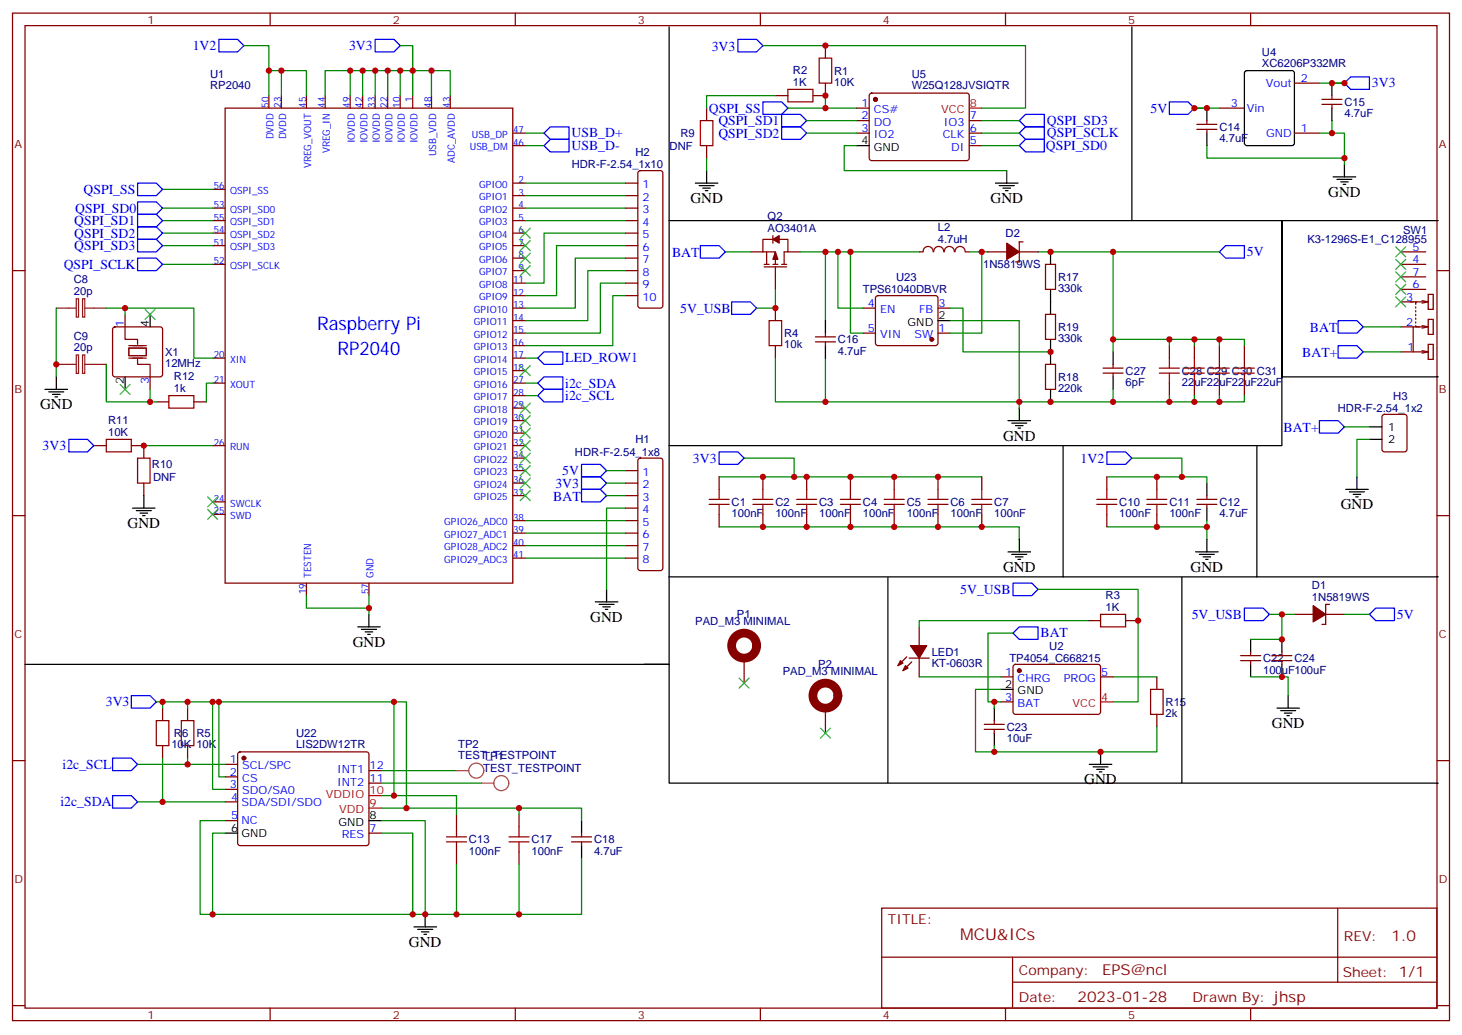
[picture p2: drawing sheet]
<svg xmlns="http://www.w3.org/2000/svg" width="412mm" height="292mm" viewBox="0 0 412 292" stroke-linecap="round" stroke-linejoin="round" font-family="sans-serif">
<g fill="none" stroke="#870000" stroke-width=".35">
<path d="M3.5 3.7h405.4v284.3h-405.4zM7.1 7.2h398.2v277.3h-398.2zM76.2 3.7v3.5M145.3 3.7v3.5M214.5 3.7v3.5M232.8 12.9v3.5M283.6 3.7v3.5M352.8 3.7v3.5M63.5 30.5h81.1v134.1h-81.1zM75.8 27v3.5M79.4 27v3.5M86.4 27v3.5"/>
<path d="M91.7 27v3.5M98.8 27v3.5M102.3 27v3.5M105.8 27v3.5M109.4 27v3.5M112.9 27v3.5M116.4 27v3.5M121.7 27v3.5M127 27v3.5M144.6 37.6h3.6M199.3 30.5v3.5M218.7 27h3.5"/>
<path d="M232.8 23.5v3.5h-3.5M241.7 37.6h3.5M241.7 30.5h3.5M241.7 34h3.5M245.4 26.5l.5-.2h27.1l.4 .7-.1 17.9-.6 .4h-27.1l-.4-.7v-17.6zM273.4 37.6h3.5M273.4 34h3.5M337.6 36.5h5.7M337.6 35.1h5.7M340.4 34v1.1M340.4 36.5v1.1M344 30.5h7"/>
<path d="M365.1 37.6h7.1M365.1 23.5h7.1M372.9 29.5h5.6M372.9 28h5.6M375.7 27v1M375.7 29.5v1M60 53.4h3.5M60 58.7h3.5M144.6 58.7h3.6M144.6 41.1h3.6M144.6 55.2h3.6M144.6 51.7h3.6"/>
<path d="M176.4 58.7h3.5M176.4 55.2h3.5M176.4 51.7h3.5M180.2 48.4l.4-.2h5.7l.5 .2 .2 .5v37.4l-.3 .5-.4 .2h-5.7l-.5-.3-.2-.4v-37.4zM199.3 41.1v3.5M273.4 41.1h3.5M3.5 76.4h3.6M60 69.3h3.5M60 65.8h3.5M60 62.3h3.5M60 74.6h3.5M144.6 76.4h3.6"/>
<path d="M144.6 72.8h3.6M144.6 69.3h3.6M144.6 65.8h3.6M144.6 62.3h3.6M144.6 79.9h3.6M176.4 76.4h3.5M176.4 72.8h3.5M176.4 69.3h3.5M176.4 65.8h3.5M176.4 62.3h3.5M176.4 79.9h3.5M211.7 71.1h3.5"/>
<path d="M215.2 71.1h3.5v3.5M215.5 74.6h1.5M215.5 75.3h6.4M216.3 71.1v3.5M218 67.6h-2.8v3.5M218 66.5v2.1M218 74.6h1.4M218.7 75.3v6.4M219.8 67.6h2.4v3.5h-1v3.5M220.5 74.6h1.4M222.2 71.1h3.6M263.2 71.1a1.41 1.41 0 0 0-1.4-1.5 1.41 1.41 0 0 0-1.4 1.5h-1.1"/>
<path d="M263.4 71.1a1.41 1.41 0 0 1 1.4-1.5 1.41 1.41 0 0 1 1.4 1.5M266.4 71.1a1.41 1.41 0 0 1 1.4-1.5 1.41 1.41 0 0 1 1.4 1.5M269.4 71.1a1.41 1.41 0 0 1 1.4-1.5 1.41 1.41 0 0 1 1.4 1.5M272.3 71.1h1.1M278.7 71.1h5.3M287.5 71.1h5.3M288.6 68.3h-1.1v5.6h-1M294.9 74.6h2.8v7.1h-2.8zM395.1 74.6h7.1M395.1 78.1h7.1M395.1 71.1h7.1M405.3 76.4h3.6"/>
<path d="M32 92.5l.5-.2h12.7l.5 .2 .2 .5v12.7l-.3 .5-.4 .2h-12.7l-.5-.3-.3-.4v-12.7zM35.3 88.7v3.6M144.6 97.5h3.6M144.6 94h3.6M144.6 90.5h3.6M144.6 87h3.6M144.6 83.4h3.6M176.4 83.4h3.5M218.7 87v3.5M218.7 97.5v3.6M230 96.5h5.7M230 95.1h5.7"/>
<path d="M232.8 94v1.1M232.8 96.5v1M243.4 94h3.5M243.4 87h3.5M247.2 83.6l.4-.2h16.3l.5 .2 .2 .5v12.7l-.3 .5-.4 .2h-16.3l-.4-.2-.3-.5v-12.7zM264.6 94h3.5M264.6 87h3.5M294.9 88.7h2.8v7.1h-2.8zM329.8 97.5v3.6M336.9 97.5v3.6M344 97.5v3.6M351 97.5v3.6"/>
<path d="M395.1 81.7h7.1M395.1 85.2h4.4M395.1 92.3h5.3M395.1 99.3h3.5M398.6 92.3v7h4.3M399.3 91.9v.4h2.9M399.3 86.6v.4M399.3 87.7v.3M399.3 88.7v.4M399.3 89.8v.3M399.3 90.8v.4M401.1 84.8l1.8 .4-1.8 .3"/>
<path d="M401.1 91.9l1.8 .4-1.8 .3M401.1 99l1.8 .3M402.2 85.2h-2.9v.7M402.9 83.1h1.4v4.2h-1.4zM402.9 90.1h1.4v4.3h-1.4zM402.9 97.2h1.4v4.2h-1.4zM402.9 99.3l-1.8 .4M42.3 106.4v3.5M44.1 113.4h3.5M54.7 113.4h3.5M60 108.1h3.5M60 101.1h3.5"/>
<path d="M144.6 118.7h3.6M144.6 115.2h3.6M144.6 111.7h3.6M144.6 108.1h3.6M144.6 101.1h3.6M144.6 104.6h3.6M294.9 102.8h2.8v7.1h-2.8zM311.1 105.3h5.7M311.1 103.9h5.7M314 102.8v1.1M314 105.3v1.1M329.8 108.1v3.6"/>
<path d="M336.9 108.1v3.6M344 108.1v3.6M351 108.1v3.6M390.1 117.2l.4-.3h5.7l.6 .5 .1 9.4-.5 .7h-5.9l-.6-.4-.1-9.4zM26.5 125.8h3.5M37 125.8h3.6v3.5M40.6 136.3v3.6M60 125.8h3.5M144.6 139.9h3.6M144.6 136.3h3.6M144.6 132.8h3.6M144.6 129.3h3.6"/>
<path d="M144.6 125.8h3.6M144.6 122.2h3.6M176.4 139.9h3.5M176.4 136.3h3.5M176.4 132.8h3.5M180.2 129.5l.4-.2h5.7l.5 .2 .2 .5v30.3l-.3 .5-.4 .2h-5.7l-.5-.2-.2-.5v-30.3zM202.8 134.6v3.5M215.2 134.6v3.5M227.5 134.6v3.5M239.9 134.6v3.5M252.2 134.6v3.5M264.6 134.6v3.5"/>
<path d="M276.9 134.6v3.5M312.2 134.6v3.5M326.3 134.6v3.5M340.4 139.9v1M3.5 145.5h3.6M60 145.2h3.5M60 141.6h3.5M144.6 157.5h3.6M144.6 154h3.6M144.6 150.5h3.6M144.6 146.9h3.6M176.4 157.5h3.5"/>
<path d="M176.4 154h3.5M176.4 150.5h3.5M176.4 146.9h3.5M176.4 143.4h3.5M202.8 145.2v3.5M215.2 145.2v3.5M227.5 145.2v3.5M239.9 145.2v3.5M252.2 145.2v3.5M264.6 145.2v3.5M276.9 145.2v3.5M312.2 145.2v3.5"/>
<path d="M326.3 145.2v3.5M337.6 142.3h5.7M337.6 140.9h5.7M340.4 142.3v1.1M405.3 145.5h3.6M86.4 164.6v3.5M104.1 164.6v3.5M259.3 176.9v5.3M306.9 175.2h3.5M317.5 175.2h3.5M365.1 173.4h5.3M373.9 173.4h5.3"/>
<path d="M375 170.6h-1.1v5.6h-1M45.9 199.8v3.6M52.9 199.8v3.6M209.9 185.7v7.1M232.8 199.8v7.1M255.8 185.4l-2.5 2.5M256.5 185.7h5.6M257.2 186.8l-2.5 2.5M259.3 185.7v5.3M282.2 191h3.6M282.2 198.1h3.6M286 187.7l.5-.2 23.5 .1 .4 .6v13l-.7 .4-23.5-.1-.4-.6v-12.7z"/>
<path d="M310.4 191h3.6M326.3 191v3.6M350 186.4h5.6M350 185h5.6M352.8 184v1M352.8 186.4v1.1M358.8 186.4h5.6M358.8 185h5.6M361.6 184v1M361.6 186.4v1.1M3.5 214.7h3.6M45.9 210.4v3.6"/>
<path d="M52.9 210.4v3.6M63.5 215.7h3.5M63.5 219.3h3.5M67.3 212.4l.4-.2h35.7l.5 .2 .2 .5-.1 25.3-.6 .5-35.9-.1-.5-.7v-25zM104.1 217.5h3.5M277.6 205.8h5.7M277.6 204.4h5.7M280.5 203.4v1M280.5 205.8v1.1M326.3 201.6v3.5M405.3 214.7h3.6M63.5 222.8h3.5"/>
<path d="M63.5 226.3h3.5M63.5 231.6h3.5M104.1 235.1h3.5M104.1 221h3.5M128.8 229.8v3.6M146.4 229.8v3.6M161.2 237.6h5.7M161.2 236.2h5.7M164 235.1v1.1M164 237.6v1.1M128.8 240.4v3.5M146.4 240.4v3.5"/>
<path d="M248.7 256.3h156.6v28.2h-156.6zM377.3 256.3v20.9M248.7 270.1h156.5M285.6 277.2h119.6M285.6 270.1v14.2M3.5 283.8h3.6M76.2 284.5v3.5M145.3 284.5v3.5M214.5 284.5v3.5M283.6 284.5v3.5M352.8 284.5v3.5M405.3 283.8h3.6"/>
</g>
<g fill="none" stroke="#00f" stroke-width=".35">
<path d="M61.7 11.1h5.3l1.8 1.8-1.8 1.7h-5.3zM105.8 11.1h5.3l1.8 1.8-1.8 1.7h-5.3zM208.1 11.1h5.3l1.8 1.8-1.8 1.7h-5.3zM155.2 35.8h5.3v3.5h-5.3l-1.7-1.7zM215.2 28.8h5.3l1.7 1.7-1.7 1.8h-5.3zM220.5 35.8h5.3l1.7 1.8-1.7 1.7h-5.3zM220.5 32.3h5.3l1.7 1.7-1.7 1.8h-5.3zM287.5 34l1.8-1.7h5.3v3.5h-5.3zM287.5 37.6l1.8-1.8h5.3v3.5h-5.3zM329.8 28.8h5.3l1.8 1.7-1.8 1.8h-5.3zM381 21.7h5.3v3.5h-5.3l-1.8-1.7zM38.8 57h5.3l1.8 1.7-1.8 1.8h-5.3z"/>
<path d="M38.8 51.7h5.3l1.8 1.7-1.8 1.8h-5.3zM153.5 41.1l1.7-1.8h5.3v3.6h-5.3zM287.5 41.1l1.8-1.8h5.3v3.6h-5.3zM38.8 60.5h5.3l1.8 1.8-1.8 1.7h-5.3zM38.8 64h5.3l1.8 1.8-1.8 1.8h-5.3zM38.8 67.6h5.3l1.8 1.7-1.8 1.8h-5.3zM38.8 72.8h5.3l1.8 1.8-1.8 1.8h-5.3zM197.6 69.3h5.2l1.8 1.8-1.8 1.7h-5.2zM344 71.1l1.7-1.8h5.3v3.5h-5.3zM206.4 85.2h5.3l1.7 1.8-1.7 1.7h-5.3zM377.5 97.5h5.3l1.7 1.8-1.7 1.8h-5.3zM377.5 90.5h5.3l1.7 1.8-1.7 1.7h-5.3z"/>
<path d="M151.7 101.1l1.8-1.8h5.2v3.5h-5.2zM151.7 108.1l1.8-1.7h5.2v3.5h-5.2zM151.7 111.7l1.8-1.8h5.2v3.5h-5.2zM372.2 118.7h5.3l1.7 1.8-1.7 1.7h-5.3zM19.4 124h5.3l1.8 1.8-1.8 1.7h-5.3zM164 131.1h5.3l1.8 1.7-1.8 1.8h-5.3zM164 134.6h5.3l1.8 1.7-1.8 1.8h-5.3zM164 138.1h5.3l1.8 1.8-1.8 1.7h-5.3zM202.8 127.5h5.3l1.8 1.8-1.8 1.8h-5.3zM312.2 127.5h5.3l1.8 1.8-1.8 1.8h-5.3zM285.8 178.7l1.7-1.8h5.3v3.5h-5.3zM285.8 164.6h5.2l1.8 1.7-1.8 1.8h-5.2z"/>
<path d="M351 171.6h5.3l1.8 1.8-1.8 1.8h-5.3zM386.3 173.4l1.8-1.8h5.2v3.6h-5.2zM37 196.3h5.3l1.8 1.8-1.8 1.7h-5.3zM31.7 214h5.3l1.8 1.7-1.8 1.8h-5.3zM31.7 224.5h5.3l1.8 1.8-1.8 1.8h-5.3z"/>
</g>
<g fill="none" stroke="#008700" stroke-width=".35">
<path d="M68.8 12.9h7v14.1M75.8 19.9h3.6v7.1M79.4 19.9h7v7.1M98.8 19.9h-7.1v7.1M102.3 19.9h3.5v7.1M105.8 19.9h3.6v7.1M109.4 19.9h3.5v7.1M112.9 19.9h3.5v7.1M112.9 12.9h3.5v7h5.3v7.1M121.7 19.9h5.3v7.1M215.2 12.9h74.1v17.6h-12.4M98.8 27v-7.1h3.5v7.1"/>
<path d="M148.2 37.6h5.3M218.7 27h-19.4v3.5M222.2 30.5h10.6M227.5 37.6h14.2M227.5 34h14.2M232.8 27v3.5h8.9M276.9 37.6h10.6M276.9 34h10.6M336.9 30.5h7.1M372.2 37.6h7v8.8M372.2 23.5h7M375.7 34v3.6"/>
<path d="M45.9 58.7h14.1M45.9 53.4h14.1M148.2 58.7h28.2M148.2 41.1h5.3M148.2 51.7h28.2M148.2 55.2h28.2M199.3 44.6v3.6M241.7 41.1h-3.6v7.1h45.9M276.9 41.1h10.6M340.4 41.1v3.5h38.8M45.9 62.3h14.1M45.9 65.8h14.1"/>
<path d="M45.9 69.3h14.1M45.9 74.6h14.1M148.2 62.3h28.2M176.4 65.8h-22.9v14.1h-5.3M176.4 69.3h-19.4v14.1h-8.8M176.4 79.9h-7.1v14.1h-21.1M176.4 76.4h-10.6v14.1h-17.6M176.4 72.8h-14.1v14.2h-14.1M204.6 71.1h7.1M225.8 71.1h14.1v22.9h3.5M232.8 71.1v19.4M236.4 71.1v15.9h7"/>
<path d="M239.9 71.1h19.4M273.4 71.1h5.3M276.9 71.1v22.9h-8.8M292.8 71.1h21.2v28.2M314 71.1h30M15.9 87v19.4M30 87h5.3M35.3 88.7v-1.7h19.4v14.1h5.3M176.4 83.4h-3.5v14.1h-24.7M218.7 81.7v5.3h-5.3M268.1 90.5h19.4v24.7M268.1 87h3.5v12.3h24.7"/>
<path d="M314 95.8h37v1.7M329.8 95.8v1.7M336.9 95.8v1.7M344 95.8v1.7M384.5 99.3h10.6M384.5 92.3h10.6M30 102.8v10.6h12.3M42.3 109.9v3.5h1.8M60 108.1h-1.8v5.3M148.2 101.1h3.5M148.2 108.1h3.5M148.2 111.7h3.5"/>
<path d="M218.7 101.1v12.3h14.1M232.8 101.1v12.3h81.2v-3.5M329.8 111.7v1.7M336.9 111.7v1.7M344 111.7v1.7M351 111.7v1.7h-37M40.6 125.8h19.4M171.1 132.8h5.3M171.1 136.3h5.3M171.1 139.9h5.3M202.8 134.6h74.1M209.9 129.3h14.1v5.3"/>
<path d="M312.2 134.6h28.2v1.7M319.3 129.3h14.1v5.3M379.2 120.5h7.1M386.3 124h-3.5v10.6M148.2 157.5h28.2M148.2 154h28.2M148.2 150.5h28.2M148.2 146.9h28.2M176.4 143.4h-5.3v22.9M202.8 148.7h84.7v3.5M312.2 148.7h28.2v3.5M340.4 146.9v1.8"/>
<path d="M86.4 168.1v3.5h17.7M104.1 168.1v5.3M285.8 178.7h-7.1v19.4h3.5M292.8 166.3h28.2v31.8h-7M306.9 175.2h-47.6v1.7M358.1 173.4h7M361.6 173.4v7h-8.8M379.2 173.4h7.1M44.1 198.1h67v26.4h-3.5M45.9 198.1v1.7M52.9 198.1v1.7M60 198.1v24.7h3.5"/>
<path d="M61.7 198.1v21.2h1.8M111.1 198.1h3.6v30h-7.1M259.3 191h22.9M280.5 198.1v1.7M282.2 194.6h-7v17.6h51.1v-7.1M314 191h12.3M352.8 191h10.6v5.3M38.8 215.7h24.7M45.9 214v12.3M52.9 214v1.7M107.6 217.5h21.2M280.5 210.4v1.8"/>
<path d="M38.8 226.3h24.7M63.5 231.6h-7.1v26.5h3.6M107.6 231.6h12.3v26.5h-59.9v-23h3.5M107.6 235.1h8.8v23M107.6 221h28.2M111.1 224.5h17.7v5.3M114.7 228.1h31.7v1.7M146.4 228.1h17.6v3.5M128.8 243.9v14.2h-8.9M146.4 243.9v14.2h-17.6M164 242.2v15.9h-17.6"/>
</g>
<g fill="none" stroke="#a10000" stroke-width=".35">
<path d="M231.1 16.4h3.5v7.1h-3.5zM197.6 34h3.5v7.1h-3.5zM222.2 25.2h7.1v3.6h-7.1zM217 90.5h3.5v7h-3.5zM47.6 111.7h7.1v3.5h-7.1zM327 105.3h5.7M327 103.9h5.7M329.8 101.1v2.8M329.8 105.3v2.8M334.1 105.3h5.6M334.1 103.9h5.6M336.9 101.1v2.8"/>
<path d="M336.9 105.3v2.8M341.1 105.3h5.7M341.1 103.9h5.7M344 101.1v2.8M344 105.3v2.8M348.2 105.3h5.6M348.2 103.9h5.6M351 101.1v2.8M351 105.3v2.8M30 124h7v3.5h-7zM38.8 129.3h3.5v7h-3.5zM202.8 138.1v2.8"/>
<path d="M215.2 138.1v2.8M227.5 138.1v2.8M239.9 138.1v2.8M252.2 138.1v2.8M264.6 138.1v2.8M276.9 138.1v2.8M312.2 138.1v2.8M326.3 138.1v2.8M200 142.3h5.7M200 140.9h5.7M202.8 142.3v2.9M212.4 142.3h5.6"/>
<path d="M212.4 140.9h5.6M215.2 142.3v2.9M224.7 142.3h5.7M224.7 140.9h5.7M227.5 142.3v2.9M237.1 142.3h5.6M237.1 140.9h5.6M239.9 142.3v2.9M249.4 142.3h5.7M249.4 140.9h5.7M252.2 142.3v2.9M261.8 142.3h5.6"/>
<path d="M261.8 140.9h5.6M264.6 142.3v2.9M274.1 142.3h5.7M274.1 140.9h5.7M276.9 142.3v2.9M309.4 142.3h5.6M309.4 140.9h5.6M312.2 142.3v2.9M323.5 142.3h5.6M323.5 140.9h5.6M326.3 142.3v2.9M310.4 173.4h7.1v3.5h-7.1z"/>
<path d="M324.6 194.6h3.5v7h-3.5zM44.1 203.4h3.5v7h-3.5zM51.2 203.4h3.5v7h-3.5zM125.9 237.6h5.7M125.9 236.2h5.7M128.8 233.4v2.8M128.8 237.6v2.8M143.6 237.6h5.6M143.6 236.2h5.6M146.4 233.4v2.8M146.4 237.6v2.8"/>
</g>
<g fill="none" stroke="#000" stroke-width=".35">
<path d="M188.7 7.6v179.9h-181.6M319.3 7.6v54.7h-130.6M340.4 30.5v3.5M340.4 37.6v3.5M351.2 20.1l.5-.2h12.7l.7 .5v20l-.4 .6-13 .1-.6-.5-.1-20zM375.7 23.5v3.5M375.7 30.5v3.5M196.1 51.7h6.4M197.2 52.4h4.2M198.3 53.1h2.1M199 53.8h.7M199.3 48.2v3.5"/>
<path d="M241.7 41.1h3.5M280.8 51.7h6.4M281.9 52.4h4.2M282.9 53.1h2.1M283.6 53.8h.7M284 48.2v3.5M376.1 49.9h6.3M377.1 50.6h4.3M378.2 51.3h2.1M378.9 52h.7M379.2 46.4v3.5M296.3 71.1v3.5"/>
<path d="M319.3 62.3h86.4M42.3 88.7v3.6M232.8 90.5v3.5M232.8 97.5v3.6M264.6 90.5h3.5M296.3 81.7v7M296.3 95.8v7M314 99.3v3.5M12.7 109.9h6.3M13.8 110.6h4.2M14.8 111.3h2.1M15.5 112h.7"/>
<path d="M15.9 106.4v3.5M35.3 106.4v3.5M284.3 118.7h6.4M285.4 119.4h4.2M287.5 115.2v3.5M296.3 109.9v3.5M314 106.4v3.5M405.7 106.4h-44.1v-44.1v63.5h-172.9M40.6 139.9v3.5M286.5 120.1h2.1M287.2 120.8h.7M299.9 125.8v37h-111.2"/>
<path d="M340.4 136.3v3.6M354.5 125.8v37h51.2M379.6 138.1h6.3M380.6 138.8h4.3M381.7 139.5h2.1M382.8 134.6v3.5M386.3 120.5h3.5M386.3 124h3.5M37.4 143.4h6.3M38.5 144.1h4.2M39.5 144.8h2.1M40.2 145.5h.7"/>
<path d="M284.3 155.8h6.4M285.4 156.5h4.2M286.5 157.2h2.1M287.2 157.9h.7M287.5 152.2v3.6M337.3 155.8h6.3M338.3 156.5h4.2M339.4 157.2h2.1M340.1 157.9h.7M340.4 143.4v3.5M340.4 152.2v3.6M382.4 140.2h.7"/>
<path d="M100.9 176.9h6.3M102 177.6h4.2M103 178.3h2.1M103.7 179h.7M104.1 173.4v3.5M167.9 169.9h6.4M169 170.6h4.2M170 171.3h2.2M170.7 172h.7M171.1 166.3v3.6M250.5 162.8v58.2h-61.8v-33.5h-7M299.9 162.8h54.6"/>
<path d="M333.4 162.8v58.2h-82.9M280.5 199.8v3.6M282.2 194.6h3.6M352.8 180.4v3.6M352.8 187.5v3.5M360.2 199.8h6.3M361.6 180.4v3.6M361.6 187.5v3.5M363.4 196.3v3.5M280.5 206.9v3.5M307.3 215.7h6.3M308.3 216.4h4.3"/>
<path d="M309.4 217.1h2.1M310.1 217.8h.7M310.4 212.2v3.5M361.2 200.6h4.3M362.3 201.3h2.1M363 202h.7M63.5 235.1h3.5M104.1 231.6h3.5M164 231.6v3.5M164 238.7v3.5M333.4 221h72.3M119.9 258.1v3.5"/>
<path d="M116.8 261.6h6.3M117.8 262.3h4.3M118.9 263h2.1M119.6 263.7h.7"/>
</g>
<g fill="none" stroke="#3c3" stroke-width=".35">
<path d="M146.8 75l2.8 2.8M146.8 71.4l2.8 2.9M146.8 67.9l2.8 2.8M146.8 64.4l2.8 2.8M149.6 75l-2.8 2.8M149.6 71.4l-2.8 2.9M149.6 67.9l-2.8 2.8M149.6 64.4l-2.8 2.8M393.7 69.7l2.8 2.8M393.7 73.2l2.8 2.8M393.7 76.7l2.8 2.9M396.5 69.7l-2.8 2.8"/>
<path d="M396.5 73.2l-2.8 2.8M396.5 76.7l-2.8 2.9M40.9 87.3l2.8 2.8M43.7 87.3l-2.8 2.8M393.7 80.3l2.8 2.8M393.7 83.8l2.8 2.8M396.5 80.3l-2.8 2.8M396.5 83.8l-2.8 2.8M33.9 108.5l2.8 2.8M36.7 108.5l-2.8 2.8M146.8 103.2l2.8 2.8M146.8 113.8l2.8 2.8"/>
<path d="M146.8 117.3l2.8 2.8M149.6 103.2l-2.8 2.8M149.6 113.8l-2.8 2.8M149.6 117.3l-2.8 2.8M146.8 120.8l2.8 2.8M146.8 124.4l2.8 2.8M146.8 127.9l2.8 2.8M146.8 131.4l2.8 2.8M146.8 134.9l2.8 2.9M146.8 138.5l2.8 2.8M149.6 120.8l-2.8 2.8M149.6 124.4l-2.8 2.8"/>
<path d="M149.6 127.9l-2.8 2.8M149.6 131.4l-2.8 2.8M149.6 134.9l-2.8 2.9M149.6 138.5l-2.8 2.8M58.6 140.2l2.8 2.9M58.6 143.8l2.8 2.8M61.4 140.2l-2.8 2.9M61.4 143.8l-2.8 2.8M208.5 191.4l2.8 2.8M211.3 191.4l-2.8 2.8M231.4 205.5l2.8 2.8M234.2 205.5l-2.8 2.8"/>
</g>
<path d="M35.3 92.3v3.5h3.5v1.4M36.3 98.2h5v2.2h-5zM36.3 97.5h5M36.3 101.1h5M38.8 101.4v1.4h3.5v3.6" fill="none" stroke="#870012" stroke-width=".35"/>
<path d="M15.9 87h5.6M21.5 84.3h.7v5.2h-.7zM23.3 84.3h.6v5.2h-.6zM24 87h6M15.9 102.8h5.6M21.5 100.2h.7v5.2h-.7zM23.3 100.2h.6v5.2h-.6zM24 102.8h6" fill="none" stroke="#8c2424" stroke-width=".35"/>
<g fill="#870000" stroke="#870000" stroke-width=".35">
<path d="M370.4 170.9l3.5 2.5-3.5 2.1z"/>
<path d="M255.4 187.9l.7 .7-1.4 .7z"/>
<path d="M254 186.4l.7 .7-1.4 .8z"/>
<path d="M256.8 182.2h4.6l-2.1 3.5z"/>
<path d="M218.7 71.1l.7 2.1h-1.4z"/>
<path d="M218 67.6l1.8-1.1v2.1z"/>
<path d="M284 68.6l3.5 2.5-3.5 2.1z"/>
<circle cx="287.5" cy="189.3" r=".53"/>
<circle cx="246.9" cy="28" r=".53"/>
<circle cx="262.8" cy="95.8" r=".53"/>
<circle cx="68.8" cy="214" r=".53"/>
</g>
<path d="M273.4 30.5h3.5M310.4 198.1h3.6M104.1 228.1h3.5M104.1 224.5h3.5" fill="none" stroke="#f00" stroke-width=".35"/>
<g fill="none" stroke="#870000" stroke-width="2.5">
<circle cx="209.9" cy="182.2" r="3.5"/>
<circle cx="232.8" cy="196.3" r="3.5"/>
</g>
<g fill="none" stroke="#a64a4a" stroke-width=".35">
<path d="M128.8 217.5h3.4M135.8 221h3.5"/>
<circle cx="134.4" cy="217.5" r="2.12"/>
<circle cx="141.4" cy="221" r="2.12"/>
</g>
<g fill="#c00">
<circle cx="232.8" cy="27" r=".88"/>
<circle cx="102.3" cy="19.9" r=".88"/>
<circle cx="105.8" cy="19.9" r=".88"/>
<circle cx="109.4" cy="19.9" r=".88"/>
<circle cx="112.9" cy="19.9" r=".88"/>
<circle cx="116.4" cy="19.9" r=".88"/>
<circle cx="121.7" cy="19.9" r=".88"/>
<circle cx="75.8" cy="19.9" r=".88"/>
<circle cx="79.4" cy="19.9" r=".88"/>
<circle cx="98.8" cy="19.9" r=".88"/>
<circle cx="40.6" cy="125.8" r=".88"/>
<circle cx="35.3" cy="87" r=".88"/>
<circle cx="42.3" cy="113.4" r=".88"/>
<circle cx="15.9" cy="102.8" r=".88"/>
<circle cx="104.1" cy="171.6" r=".88"/>
<circle cx="232.8" cy="30.5" r=".88"/>
<circle cx="224" cy="134.6" r=".88"/>
<circle cx="333.4" cy="134.6" r=".88"/>
<circle cx="340.4" cy="30.5" r=".88"/>
<circle cx="375.7" cy="23.5" r=".88"/>
<circle cx="379.2" cy="23.5" r=".88"/>
<circle cx="336.9" cy="30.5" r=".88"/>
<circle cx="379.2" cy="44.6" r=".88"/>
<circle cx="310.4" cy="212.2" r=".88"/>
<circle cx="280.5" cy="198.1" r=".88"/>
<circle cx="280.5" cy="212.2" r=".88"/>
<circle cx="361.6" cy="173.4" r=".88"/>
<circle cx="361.6" cy="180.4" r=".88"/>
<circle cx="361.6" cy="191" r=".88"/>
<circle cx="232.8" cy="12.9" r=".88"/>
<circle cx="276.9" cy="71.1" r=".88"/>
<circle cx="287.5" cy="113.4" r=".88"/>
<circle cx="296.3" cy="99.3" r=".88"/>
<circle cx="296.3" cy="71.1" r=".88"/>
<circle cx="314" cy="71.1" r=".88"/>
<circle cx="239.9" cy="71.1" r=".88"/>
<circle cx="375.7" cy="37.6" r=".88"/>
<circle cx="321" cy="175.2" r=".88"/>
<circle cx="215.2" cy="148.7" r=".88"/>
<circle cx="215.2" cy="134.6" r=".88"/>
<circle cx="227.5" cy="148.7" r=".88"/>
<circle cx="227.5" cy="134.6" r=".88"/>
<circle cx="239.9" cy="148.7" r=".88"/>
<circle cx="239.9" cy="134.6" r=".88"/>
<circle cx="252.2" cy="148.7" r=".88"/>
<circle cx="252.2" cy="134.6" r=".88"/>
<circle cx="264.6" cy="148.7" r=".88"/>
<circle cx="264.6" cy="134.6" r=".88"/>
<circle cx="276.9" cy="148.7" r=".88"/>
<circle cx="326.3" cy="134.6" r=".88"/>
<circle cx="236.4" cy="71.1" r=".88"/>
<circle cx="232.8" cy="71.1" r=".88"/>
<circle cx="218.7" cy="87" r=".88"/>
<circle cx="232.8" cy="113.4" r=".88"/>
<circle cx="326.3" cy="148.7" r=".88"/>
<circle cx="340.4" cy="148.7" r=".88"/>
<circle cx="296.3" cy="113.4" r=".88"/>
<circle cx="329.8" cy="95.8" r=".88"/>
<circle cx="336.9" cy="95.8" r=".88"/>
<circle cx="344" cy="95.8" r=".88"/>
<circle cx="329.8" cy="113.4" r=".88"/>
<circle cx="336.9" cy="113.4" r=".88"/>
<circle cx="344" cy="113.4" r=".88"/>
<circle cx="314" cy="95.8" r=".88"/>
<circle cx="314" cy="113.4" r=".88"/>
<circle cx="119.9" cy="258.1" r=".88"/>
<circle cx="116.4" cy="258.1" r=".88"/>
<circle cx="111.1" cy="198.1" r=".88"/>
<circle cx="60" cy="258.1" r=".88"/>
<circle cx="45.9" cy="198.1" r=".88"/>
<circle cx="52.9" cy="198.1" r=".88"/>
<circle cx="45.9" cy="226.3" r=".88"/>
<circle cx="52.9" cy="215.7" r=".88"/>
<circle cx="61.7" cy="198.1" r=".88"/>
<circle cx="60" cy="198.1" r=".88"/>
<circle cx="111.1" cy="224.5" r=".88"/>
<circle cx="114.7" cy="228.1" r=".88"/>
<circle cx="146.4" cy="228.1" r=".88"/>
<circle cx="128.8" cy="258.1" r=".88"/>
<circle cx="146.4" cy="258.1" r=".88"/>
</g>
<g font-size="5.3" fill="#00f">
<text x="89.4" y="93.1">Raspberry Pi</text>
<text x="95.2" y="100.2">RP2040</text>
</g>
<text font-size="4.6" fill="#800" x="270.8" y="265.3">MCU&amp;ICs</text>
<g font-size="4.2">
<text x="194.7" y="57.3">GND</text>
<text x="279.4" y="57.3">GND</text>
<text x="374.6" y="55.6">GND</text>
<text x="11.3" y="115.5">GND</text>
<text x="282.9" y="124.4">GND</text>
<text x="378.2" y="143.8">GND</text>
<text x="36" y="149">GND</text>
<text x="282.9" y="161.4">GND</text>
<text x="335.8" y="161.4">GND</text>
<text x="166.5" y="175.5">GND</text>
<text x="99.5" y="182.6">GND</text>
<text x="358.8" y="205.5">GND</text>
<text x="305.9" y="221.4">GND</text>
<text x="115.4" y="267.2">GND</text>
</g>
<g font-size="4.2" fill="#800">
<text x="392.5" y="265.6">1.0</text>
<text x="310.9" y="275.1">EPS@ncl</text>
<text x="304" y="282.9">2023-01-28</text>
</g>
<g font-size="3.9" fill="#00f">
<text x="54.4" y="14.2">1V2</text>
<text x="98.5" y="14.2">3V3</text>
<text x="200.8" y="14.3">3V3</text>
<text x="387" y="24.6">3V3</text>
<text x="199.9" y="31.8">QSPI_SS</text>
<text x="202.6" y="35.3">QSPI_SD1</text>
<text x="295.3" y="35.2">QSPI_SD3</text>
<text x="324.5" y="31.8">5V</text>
<text x="161.2" y="38.7">USB_D+</text>
<text x="202.6" y="38.8">QSPI_SD2</text>
<text x="295.3" y="38.8">QSPI_SCLK</text>
<text x="161.2" y="42.4">USB_D-</text>
<text x="295" y="42.3">QSPI_SD0</text>
<text x="21.2" y="60">QSPI_SD0</text>
<text x="23.5" y="54.7">QSPI_SS</text>
<text x="20.9" y="63.5">QSPI_SD1</text>
<text x="20.9" y="67.1">QSPI_SD2</text>
<text x="20.9" y="70.6">QSPI_SD3</text>
<text x="18" y="75.9">QSPI_SCLK</text>
<text x="189.6" y="72.5">BAT</text>
<text x="351.7" y="72.3">5V</text>
<text x="191.9" y="88.3">5V_USB</text>
<text x="369.5" y="93.6">BAT</text>
<text x="367.3" y="100.7">BAT+</text>
<text x="159.5" y="102.3">LED_ROW1</text>
<text x="159.5" y="109.5">i2c_SDA</text>
<text x="159.5" y="112.9">i2c_SCL</text>
<text x="362" y="121.8">BAT+</text>
<text x="12" y="127.1">3V3</text>
<text x="195.5" y="130.6">3V3</text>
<text x="304.8" y="130.6">1V2</text>
<text x="156.7" y="137.7">3V3</text>
<text x="158.6" y="134.2">5V</text>
<text x="156.1" y="141.3">BAT</text>
<text x="270.9" y="167.7">5V_USB</text>
<text x="293.5" y="179.8">BAT</text>
<text x="336.1" y="174.8">5V_USB</text>
<text x="394.1" y="174.6">5V</text>
<text x="29.9" y="199.4">3V3</text>
<text x="17.7" y="217">i2c_SCL</text>
<text x="17" y="227.6">i2c_SDA</text>
</g>
<g font-size="3.9" fill="#800">
<text x="250.5" y="260.9">TITLE:</text>
<text x="379.1" y="265.6">REV:</text>
<text x="287.4" y="275.1">Company:</text>
<text x="378.7" y="275.7">Sheet: 1/1</text>
<text x="287.4" y="282.8">Date:</text>
<text x="336.4" y="282.8">Drawn By: jhsp</text>
</g>
<g font-size="3.2" fill="#800">
<text x="41.6" y="6.7">1</text>
<text x="110.8" y="6.7">2</text>
<text x="179.9" y="6.7">3</text>
<text x="249.1" y="6.7">4</text>
<text x="318.2" y="6.7">5</text>
<text x="4.1" y="41.8">A</text>
<text x="405.9" y="41.8">A</text>
<text x="4.1" y="110.9">B</text>
<text x="405.9" y="110.9">B</text>
<text x="4.1" y="180.1">C</text>
<text x="405.9" y="180.1">C</text>
<text x="4.1" y="249.2">D</text>
<text x="405.9" y="249.2">D</text>
<text x="41.6" y="287.5">1</text>
<text x="110.8" y="287.5">2</text>
<text x="179.9" y="287.5">3</text>
<text x="249.1" y="287.5">4</text>
<text x="318.2" y="287.5">5</text>
</g>
<g font-size="3.2" fill="#000080">
<text x="356" y="15.7">U4</text>
<text x="59.3" y="22">U1</text>
<text x="223.7" y="20.9">R2</text>
<text x="235.3" y="21.1">R1</text>
<text x="257.2" y="22">U5</text>
<text x="356" y="18.9">XC6206P332MR</text>
<text x="59.3" y="25.2">RP2040</text>
<text x="223.7" y="24.2">1K</text>
<text x="235.3" y="24.3">10K</text>
<text x="257.2" y="25.2">W25Q128JVSIQTR</text>
<text x="379.2" y="29.9">C15</text>
<text x="379.2" y="33.1">4.7uF</text>
<text x="191.9" y="38.7">R9</text>
<text x="344" y="40.2">4.7uF</text>
<text x="344" y="36.9">C14</text>
<text x="161.3" y="47.5">HDR-F-2.54_1x10</text>
<text x="179.2" y="43.9">H2</text>
<text x="188.9" y="42.2">DNF</text>
<text x="216.5" y="65.4">AO3401A</text>
<text x="216.5" y="62.2">Q2</text>
<text x="264.5" y="65.3">L2</text>
<text x="264.5" y="68.5">4.7uH</text>
<text x="283.6" y="66.9">D2</text>
<text x="368.8" y="68.7">K3-1296S-E1_C128955</text>
<text x="395.8" y="66.1">SW1</text>
<text x="277.3" y="75.7">1N5819WS</text>
<text x="20.8" y="83.3">20p</text>
<text x="20.8" y="80">C8</text>
<text x="243.4" y="82.8">TPS61040DBVR</text>
<text x="252.7" y="79.2">U23</text>
<text x="298.4" y="82.5">330k</text>
<text x="298.4" y="79.3">R17</text>
<text x="20.8" y="95.9">C9</text>
<text x="221.2" y="95.2">R4</text>
<text x="298.4" y="93.4">R19</text>
<text x="20.8" y="99.1">20p</text>
<text x="46.6" y="100.4">X1</text>
<text x="221.2" y="98.3">10k</text>
<text x="236.4" y="100.1">4.7uF</text>
<text x="236.4" y="96.9">C16</text>
<text x="298.4" y="96.6">330k</text>
<text x="46.6" y="103.7">12MHz</text>
<text x="49" y="107.3">R12</text>
<text x="298.4" y="107.5">R18</text>
<text x="317.5" y="105.7">C27</text>
<text x="333.4" y="105.7">C28 C29 C30 C31</text>
<text x="49" y="110.6">1k</text>
<text x="298.4" y="110.7">220k</text>
<text x="317.5" y="108.9">6pF</text>
<text x="333.4" y="109">22uF22uF22uF22uF</text>
<text x="393" y="112.8">H3</text>
<text x="30.5" y="119.7">R11</text>
<text x="377.4" y="116.3">HDR-F-2.54_1x2</text>
<text x="30.5" y="122.9">10K</text>
<text x="179.2" y="125.1">H1</text>
<text x="162.2" y="128.7">HDR-F-2.54_1x8</text>
<text x="42.8" y="132.2">R10</text>
<text x="43.2" y="135.7">DNF</text>
<text x="206.4" y="142.8">C1</text>
<text x="218.7" y="142.8">C2</text>
<text x="231.1" y="142.8">C3</text>
<text x="243.4" y="142.8">C4</text>
<text x="255.8" y="142.8">C5</text>
<text x="268.1" y="142.8">C6</text>
<text x="280.5" y="142.8">C7</text>
<text x="315.7" y="142.8">C10</text>
<text x="329.8" y="142.8">C11</text>
<text x="344" y="142.8">C12</text>
<text x="206.4" y="146">100nF</text>
<text x="218.7" y="146">100nF</text>
<text x="231.1" y="146">100nF</text>
<text x="243.4" y="146">100nF</text>
<text x="255.8" y="146">100nF</text>
<text x="268.1" y="146">100nF</text>
<text x="280.5" y="146">100nF</text>
<text x="315.7" y="146">100nF</text>
<text x="329.8" y="146">100nF</text>
<text x="344" y="146">4.7uF</text>
<text x="370.1" y="166.3">D1</text>
<text x="311.9" y="172.3">1K</text>
<text x="311.9" y="169.1">R3</text>
<text x="370.1" y="169.5">1N5819WS</text>
<text x="196.1" y="176.4">PAD_M3 MINIMAL</text>
<text x="207.9" y="174.4">P1</text>
<text x="262.8" y="185.1">LED1</text>
<text x="296" y="183.4">U2</text>
<text x="220.8" y="190.5">PAD_M3 MINIMAL</text>
<text x="230.8" y="188.5">P2</text>
<text x="262.8" y="188.3">KT-0603R</text>
<text x="284.7" y="186.9">TP4054_C668215</text>
<text x="356.3" y="190.1">100uF100uF</text>
<text x="356.3" y="186.9">C22</text>
<text x="365.1" y="186.9">C24</text>
<text x="328.8" y="202.4">2k</text>
<text x="328.8" y="199.2">R15</text>
<text x="49.1" y="208">R6</text>
<text x="55.4" y="208.1">R5</text>
<text x="83.5" y="208">U22</text>
<text x="284" y="209.5">10uF</text>
<text x="284" y="206.3">C23</text>
<text x="48.3" y="211.2">10K 10K</text>
<text x="83.5" y="211.1">LIS2DW12TR</text>
<text x="129.2" y="214.3">TEST_TESTPOINT</text>
<text x="129.2" y="211.1">TP2</text>
<text x="136.3" y="214.6">TP1</text>
<text x="136.3" y="217.8">TEST_TESTPOINT</text>
<text x="132.3" y="238">C13</text>
<text x="149.9" y="238">C17</text>
<text x="167.6" y="238">C18</text>
<text x="132.3" y="241.3">100nF</text>
<text x="149.9" y="241.3">100nF</text>
<text x="167.6" y="241.3">4.7uF</text>
</g>
<g font-size="3.2" fill="#00f">
<text x="366.9" y="23.1">2</text>
<text x="357.1" y="24.5">Vout</text>
<text x="243" y="30.2">1</text>
<text x="243" y="33.7">2</text>
<text x="246.5" y="31.9">CS#</text>
<text x="246.5" y="35.5">DO</text>
<text x="266.2" y="35.5">IO3</text>
<text x="273.6" y="33.7">7</text>
<text x="347.2" y="30.2">3</text>
<text x="351.7" y="31.6">Vin</text>
<text x="243" y="37.2">3</text>
<text x="246.5" y="39">IO2</text>
<text x="265.9" y="39">CLK</text>
<text x="273.6" y="40.7">5</text>
<text x="273.6" y="37.2">6</text>
<text x="357.1" y="38.6">GND</text>
<text x="366.9" y="37.2">1</text>
<text x="268.3" y="42.5">DI</text>
<text x="181.2" y="53.1">1</text>
<text x="181.2" y="56.6">2</text>
<text x="181.2" y="60.1">3</text>
<text x="181.2" y="63.7">4</text>
<text x="181.2" y="67.2">5</text>
<text x="181.2" y="70.7">6</text>
<text x="398.4" y="70.7">5</text>
<text x="181.2" y="74.3">7</text>
<text x="181.2" y="77.8">8</text>
<text x="398.4" y="77.8">7</text>
<text x="398.4" y="74.3">4</text>
<text x="181.2" y="81.3">9</text>
<text x="398.4" y="81.3">6</text>
<text x="181.2" y="84.8">10</text>
<text x="244.8" y="86.6">4</text>
<text x="248.2" y="88.4">EN</text>
<text x="259.3" y="88.4">FB</text>
<text x="264.8" y="86.6">3</text>
<text x="396.6" y="84.8">3</text>
<text x="34.9" y="92.3" transform="rotate(-90 34.9 92.3)">1</text>
<text x="244.8" y="93.7">5</text>
<text x="248.2" y="95.4">VIN</text>
<text x="258" y="95.4">SW</text>
<text x="264.8" y="93.7">1</text>
<text x="396.6" y="91.9">2</text>
<text x="397" y="99">1</text>
<text x="42" y="108.4" transform="rotate(-90 42 108.4)">3</text>
<text x="181.2" y="134.2">1</text>
<text x="181.2" y="137.8">2</text>
<text x="181.2" y="141.3">3</text>
<text x="181.2" y="144.8">4</text>
<text x="181.2" y="148.3">5</text>
<text x="181.2" y="151.9">6</text>
<text x="181.2" y="155.4">7</text>
<text x="181.2" y="158.9">8</text>
<text x="283.6" y="190.7">1</text>
<text x="310.6" y="190.7">5</text>
<text x="283.6" y="197.7">3</text>
<text x="287.1" y="192.4">CHRG</text>
<text x="300.1" y="192.4">PROG</text>
<text x="287.1" y="199.5">BAT</text>
<text x="64.8" y="215.4">1</text>
<text x="64.8" y="218.9">2</text>
<text x="68.3" y="217.1">SCL/SPC</text>
<text x="68.3" y="220.7">CS</text>
<text x="95.1" y="221.7">INT2</text>
<text x="95.1" y="218.2">INT1</text>
<text x="104.2" y="220.7">11</text>
<text x="104.2" y="217.1">12</text>
<text x="64.8" y="222.4">3</text>
<text x="65.2" y="226">4</text>
<text x="68.1" y="227.4">SDA/SDI/SDO</text>
<text x="68.3" y="224.2">SDO/SA0</text>
<text x="65.2" y="231.2">5</text>
<text x="68.1" y="232.7">NC</text>
<text x="96.4" y="236.5">RES</text>
<text x="104.2" y="234.8">7</text>
</g>
<g font-size="3.2" fill="#f00">
<text x="265.5" y="31.9">VCC</text>
<text x="273.6" y="30.2">8</text>
<text x="310.6" y="197.7">4</text>
<text x="302.5" y="199.5">VCC</text>
<text x="91.9" y="225.2">VDDIO</text>
<text x="104.2" y="227.7">9</text>
<text x="104.2" y="224.2">10</text>
<text x="95.7" y="229.5">VDD</text>
</g>
<g font-size="3.2">
<text x="243" y="40.7">4</text>
<text x="246.5" y="42.5">GND</text>
<text x="42" y="92.3" transform="rotate(-90 42 92.3)">4</text>
<text x="256" y="91.9">GND</text>
<text x="264.8" y="90.1">2</text>
<text x="34.9" y="108.4" transform="rotate(-90 34.9 108.4)">2</text>
<text x="391.6" y="121.5">1</text>
<text x="391.6" y="125.1">2</text>
<text x="283.6" y="194.2">2</text>
<text x="287.1" y="196">GND</text>
<text x="95.5" y="233">GND</text>
<text x="104.2" y="231.2">8</text>
<text x="65.2" y="234.8">6</text>
<text x="68.1" y="236.2">GND</text>
</g>
<g font-size="2.8" fill="#00f">
<text x="116.4" y="28.9" transform="rotate(-90 116.4 28.9)">1</text>
<text x="75.8" y="30.4" transform="rotate(-90 75.8 30.4)">50</text>
<text x="79.3" y="30.4" transform="rotate(-90 79.3 30.4)">23</text>
<text x="86.4" y="30.4" transform="rotate(-90 86.4 30.4)">45</text>
<text x="91.7" y="30.4" transform="rotate(-90 91.7 30.4)">44</text>
<text x="98.7" y="30.4" transform="rotate(-90 98.7 30.4)">49</text>
<text x="102.3" y="30.4" transform="rotate(-90 102.3 30.4)">42</text>
<text x="105.8" y="30.4" transform="rotate(-90 105.8 30.4)">33</text>
<text x="109.3" y="30.4" transform="rotate(-90 109.3 30.4)">22</text>
<text x="112.9" y="30.4" transform="rotate(-90 112.9 30.4)">10</text>
<text x="121.7" y="30.4" transform="rotate(-90 121.7 30.4)">48</text>
<text x="127" y="30.4" transform="rotate(-90 127 30.4)">43</text>
<text x="77.2" y="39.3" transform="rotate(-90 77.2 39.3)">DVDD</text>
<text x="80.7" y="39.3" transform="rotate(-90 80.7 39.3)">DVDD</text>
<text x="100.1" y="40.5" transform="rotate(-90 100.1 40.5)">IOVDD</text>
<text x="103.6" y="40.5" transform="rotate(-90 103.6 40.5)">IOVDD</text>
<text x="107.2" y="40.5" transform="rotate(-90 107.2 40.5)">IOVDD</text>
<text x="110.7" y="40.5" transform="rotate(-90 110.7 40.5)">IOVDD</text>
<text x="114.2" y="40.5" transform="rotate(-90 114.2 40.5)">IOVDD</text>
<text x="117.7" y="40.5" transform="rotate(-90 117.7 40.5)">IOVDD</text>
<text x="133.1" y="38.9">USB_DP</text>
<text x="144.7" y="37.5">47</text>
<text x="144.7" y="41.1">46</text>
<text x="87.8" y="47.5" transform="rotate(-90 87.8 47.5)">VREG_VOUT</text>
<text x="93" y="43.3" transform="rotate(-90 93 43.3)">VREG_IN</text>
<text x="123" y="44.1" transform="rotate(-90 123 44.1)">USB_VDD</text>
<text x="128.3" y="46" transform="rotate(-90 128.3 46)">ADC_AVDD</text>
<text x="132.5" y="42.4">USB_DM</text>
<text x="60.3" y="53.4">56</text>
<text x="135.2" y="53">GPIO0</text>
<text x="146.3" y="51.6">2</text>
<text x="60.3" y="58.7">53</text>
<text x="64.9" y="54.8">QSPI_SS</text>
<text x="135.2" y="56.5">GPIO1</text>
<text x="146.3" y="58.7">4</text>
<text x="146.3" y="55.2">3</text>
<text x="60.3" y="62.2">55</text>
<text x="60.3" y="65.8">54</text>
<text x="64.9" y="63.6">QSPI_SD1</text>
<text x="64.9" y="60.1">QSPI_SD0</text>
<text x="135.2" y="63.6">GPIO3</text>
<text x="135.2" y="60.1">GPIO2</text>
<text x="146.3" y="65.8">6</text>
<text x="146.3" y="62.2">5</text>
<text x="60.3" y="69.3">51</text>
<text x="64.9" y="67.1">QSPI_SD2</text>
<text x="64.9" y="70.6">QSPI_SD3</text>
<text x="135.2" y="70.6">GPIO5</text>
<text x="135.2" y="67.1">GPIO4</text>
<text x="146.3" y="69.3">7</text>
<text x="60.3" y="74.6">52</text>
<text x="64.9" y="75.9">QSPI_SCLK</text>
<text x="135.2" y="77.7">GPIO7</text>
<text x="135.2" y="74.2">GPIO6</text>
<text x="146.3" y="76.3">9</text>
<text x="146.3" y="72.8">8</text>
<text x="135.2" y="81.2">GPIO8</text>
<text x="144.7" y="83.4">12</text>
<text x="144.7" y="79.9">11</text>
<text x="133.7" y="88.3">GPIO10</text>
<text x="135.2" y="84.8">GPIO9</text>
<text x="144.7" y="86.9">13</text>
<text x="133.7" y="95.3">GPIO12</text>
<text x="133.7" y="91.8">GPIO11</text>
<text x="144.7" y="94">15</text>
<text x="144.7" y="90.5">14</text>
<text x="60.3" y="101">20</text>
<text x="133.7" y="98.9">GPIO13</text>
<text x="144.7" y="101">17</text>
<text x="144.7" y="97.5">16</text>
<text x="64.9" y="102.4">XIN</text>
<text x="133.7" y="105.9">GPIO15</text>
<text x="133.7" y="102.4">GPIO14</text>
<text x="144.7" y="104.6">18</text>
<text x="60.3" y="108.1">21</text>
<text x="64.9" y="109.4">XOUT</text>
<text x="133.7" y="113">GPIO17</text>
<text x="133.7" y="109.4">GPIO16</text>
<text x="144.7" y="111.6">28</text>
<text x="144.7" y="108.1">27</text>
<text x="133.7" y="116.5">GPIO18</text>
<text x="144.7" y="118.7">30</text>
<text x="144.7" y="115.1">29</text>
<text x="60.3" y="125.7">26</text>
<text x="133.7" y="123.6">GPIO20</text>
<text x="133.7" y="120">GPIO19</text>
<text x="144.7" y="125.7">32</text>
<text x="144.7" y="122.2">31</text>
<text x="64.9" y="127.1">RUN</text>
<text x="133.7" y="130.6">GPIO22</text>
<text x="133.7" y="127.1">GPIO21</text>
<text x="144.7" y="129.3">34</text>
<text x="133.7" y="137.7">GPIO24</text>
<text x="133.7" y="134.1">GPIO23</text>
<text x="144.7" y="136.3">36</text>
<text x="144.7" y="132.8">35</text>
<text x="60.3" y="141.6">24</text>
<text x="64.9" y="143">SWCLK</text>
<text x="133.7" y="141.2">GPIO25</text>
<text x="144.7" y="139.8">37</text>
<text x="60.3" y="145.1">25</text>
<text x="64.9" y="146.5">SWD</text>
<text x="125.3" y="148.3">GPIO26_ADC0</text>
<text x="144.7" y="146.9">38</text>
<text x="125.3" y="155.3">GPIO28_ADC2</text>
<text x="125.3" y="151.8">GPIO27_ADC1</text>
<text x="144.7" y="154">40</text>
<text x="144.7" y="150.4">39</text>
<text x="125.3" y="158.8">GPIO29_ADC3</text>
<text x="144.7" y="157.5">41</text>
<text x="86.4" y="167.7" transform="rotate(-90 86.4 167.7)">19</text>
<text x="87.8" y="163.2" transform="rotate(-90 87.8 163.2)">TESTEN</text>
<text x="104" y="167.7" transform="rotate(-90 104 167.7)">57</text>
<text x="105.4" y="163.2" transform="rotate(-90 105.4 163.2)">GND</text>
</g>
</svg>
